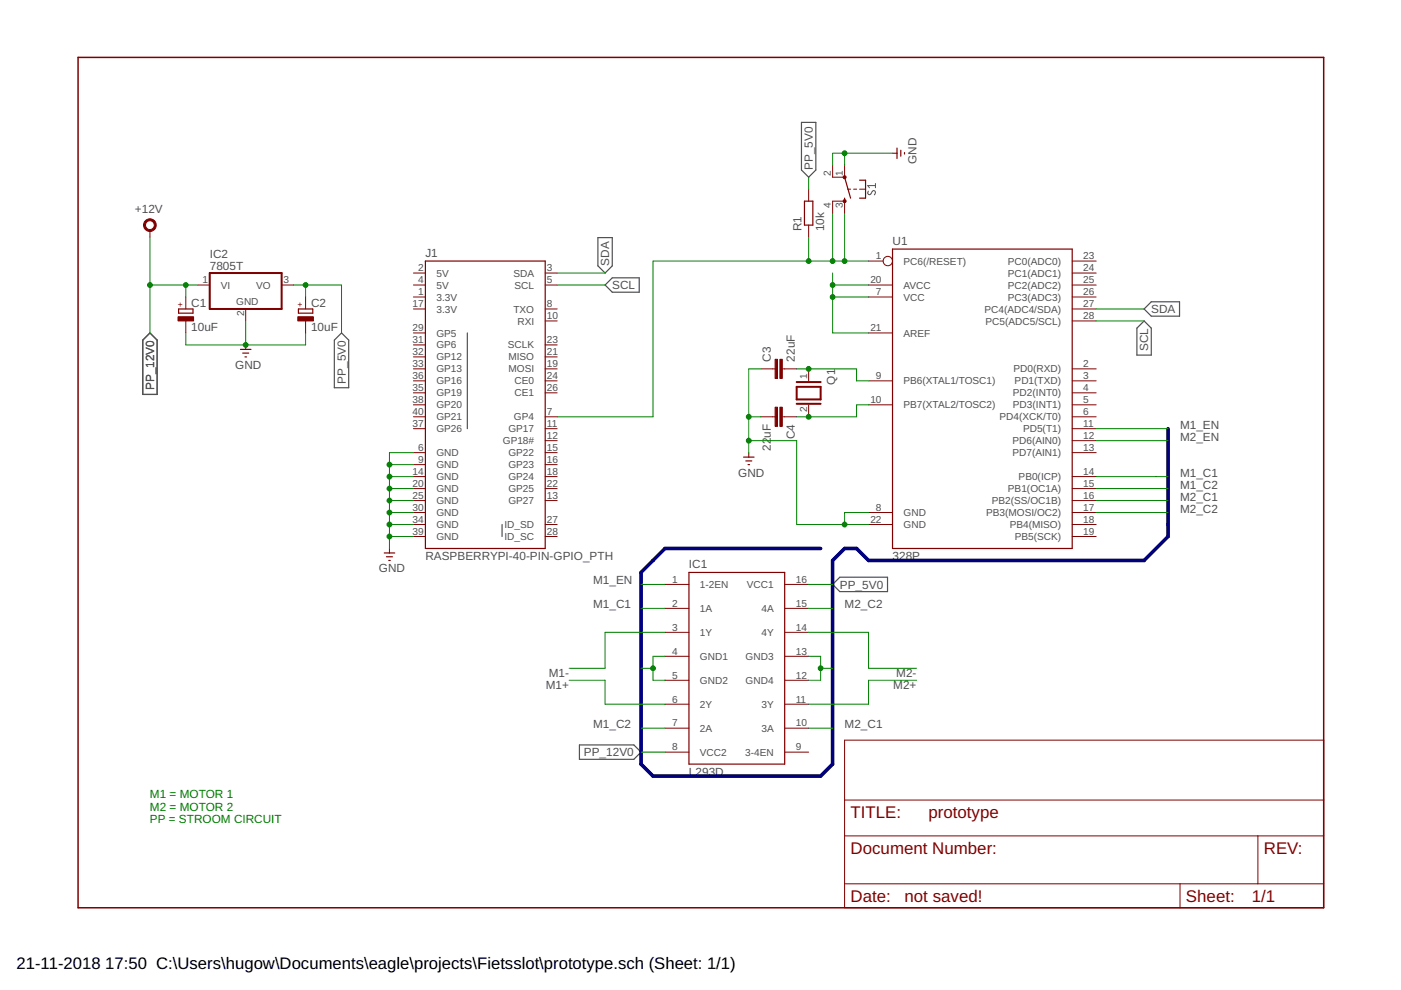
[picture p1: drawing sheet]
<svg xmlns="http://www.w3.org/2000/svg" width="297mm" height="210mm" viewBox="0 0 297 210" stroke-linecap="round" stroke-linejoin="round" font-family="sans-serif">
<path d="M169.9 26h3.1v10l-1.6 1.6-1.5-1.6zM126.8 50.4h3v6l-1.5 1.5-1.5-1.5zM30.3 72.1l1.5-1.5 1.5 1.5v11.5h-3zM72.4 70.6l1.5 1.5v10.1h-3v-10.1zM99.1 70.6v20.3M128.3 60.4l1.5-1.5h5.7v3.1h-5.7zM242.6 65.5l1.5-1.5h6v3h-6zM242.6 68.1l1.5 1.5v5.7h-3.1v-5.7zM106.4 111.2v2.5M176.5 123.9l1.6-1.5h10.1v3h-10.1zM122.9 157.9h11.5l1.5 1.6-1.5 1.5h-11.5z" fill="none" stroke="#505050" stroke-width=".25"/>
<path d="M185.6 39.3h-1.6l.3 .5M185.6 38.9v.9M184.1 40.5l-.1 .5 .3 .3 .3-.1 .3-.6a.41 .41 0 0 1 .7 0 .41 .41 0 0 1-.1 .6l-.1 .1" fill="none" stroke="#505050" stroke-width=".21"/>
<g fill="none" stroke="#800000" stroke-width=".25">
<path d="M179.1 37.6l1.2 4.4M182.2 38.2h1.3v3.8h-1.3M190.2 31.4v2.2M191 31.9v1.2M191.8 32.3v.4M90.2 55.4h25.4v60.9h-25.4zM170.6 42.7h1.7v5h-1.7zM179.1 42v.7M189.2 52.8h38.1v63.5h-38.1zM37.9 65.5h3v.9h-3zM51 74.1h2.2M51.5 74.9h1.2"/>
<path d="M51.9 75.7h.4M63.3 65.5h3v.9h-3zM157.6 96.9h2.3M158.1 97.7h1.3M158.6 98.5h.3M81.5 117.2h2.2M81.9 118h1.3M82.4 118.8h.3M146.1 121.4h20.3v40.6h-20.3z"/>
</g>
<g fill="none" stroke="#800000" stroke-width=".21">
<path d="M176.5 35v2.6h2.6v-2.6M189.2 32.5h1M31.8 48.8v1.5M87.7 57.9h2.5M115.6 57.9h2.5M171.4 40.1v2.6M171.4 47.7v2.6M176.5 45.2v-2.5h2.6v2.5M179.7 40.1h.6M181 40.1h.6M182.2 40.1h1.3M184.1 55.4h3.2"/>
<path d="M227.3 57.9h5.1M227.3 55.4h5.1M39.4 63v2.5M39.4 68.1v2.5M41.9 60.4h2.6M52.1 65.5v2.6M52.1 73.1v1M59.7 60.4h2.6M64.8 63v2.5M64.8 68.1v2.5M87.7 63h2.5M87.7 60.4h2.5"/>
<path d="M87.7 65.5h2.5M87.7 78.2h2.5M87.7 75.7h2.5M87.7 73.1h2.5M87.7 70.6h2.5M115.6 60.4h2.5M115.6 65.5h2.5M115.6 78.2h2.5M115.6 75.7h2.5M115.6 73.1h2.5M115.6 68.1h2.5M161.3 78.2h3"/>
<path d="M165.9 78.2h3M171.4 78.2v2.6M184.1 63h5.1M184.1 60.4h5.1M184.1 70.6h5.1M227.3 63h5.1M227.3 60.4h5.1M227.3 65.5h5.1M227.3 78.2h5.1M227.3 68.1h5.1M87.7 88.4h2.5M87.7 98.5h2.5"/>
<path d="M87.7 90.9h2.5M87.7 96h2.5M87.7 83.3h2.5M87.7 80.8h2.5M87.7 85.8h2.5M115.6 88.4h2.5M115.6 98.5h2.5M115.6 90.9h2.5M115.6 96h2.5M115.6 83.3h2.5M115.6 80.8h2.5M115.6 93.4h2.5"/>
<path d="M158.7 96v.9M161.3 88.4h3M165.9 88.4h3M171.4 85.8v2.6M184.1 80.8h5.1M184.1 85.8h5.1M227.3 88.4h5.1M227.3 90.9h5.1M227.3 96h5.1M227.3 83.3h5.1M227.3 80.8h5.1M227.3 93.4h5.1"/>
<path d="M227.3 85.8h5.1M82.6 116.3v.9M87.7 106.1h2.5M87.7 103.6h2.5M87.7 101h2.5M87.7 108.7h2.5M87.7 111.2h2.5M87.7 113.7h2.5M115.6 106.1h2.5M115.6 103.6h2.5M115.6 101h2.5M115.6 111.2h2.5"/>
<path d="M115.6 113.7h2.5M184.1 108.7h5.1M184.1 111.2h5.1M227.3 106.1h5.1M227.3 103.6h5.1M227.3 101h5.1M227.3 108.7h5.1M227.3 111.2h5.1M227.3 113.7h5.1M141 123.9h5.1M141 129h5.1M141 134.1h5.1"/>
<path d="M141 139.1h5.1M166.4 123.9h5M166.4 129h5M166.4 134.1h5M166.4 139.1h5M141 144.2h5.1M141 149.3h5.1M141 154.4h5.1M141 159.5h5.1M166.4 144.2h5M166.4 149.3h5M166.4 154.4h5"/>
<path d="M166.4 159.5h5M179.1 156.9h101.5v35.6h-101.5zM179.1 177.2h101.5M179.1 169.6h101.5M266.7 177.2v10.2M179.1 187.4h101.5M250.2 187.4v5.1"/>
<circle cx="188.2" cy="55.4" r=".99"/>
</g>
<g fill="#800000" stroke="#800000" stroke-width=".21">
<path d="M30.8 46.8a1.34 1.34 0 0 1 2.2 .3 1.34 1.34 0 0 1-.9 1.9 1.34 1.34 0 0 1-1.7-1.3h.4a.93 .93 0 0 1 1.3-.9 .93 .93 0 0 1 .3 1.6 .93 .93 0 0 1-1.5-.4l-.1-.3h-.4l.2-.6z" fill-rule="evenodd"/>
<circle cx="179.1" cy="37.6" r=".32"/>
<circle cx="179.1" cy="42.6" r=".33"/>
</g>
<path d="M44.5 57.9h15.2v7.6h-15.2zM168.9 82h5.1v2.7h-5.1zM168.9 85.6h5.1M168.9 81h5.1" fill="none" stroke="#800000" stroke-width=".42"/>
<g fill="#800000" stroke="#800000" stroke-width=".21">
<path d="M37.7 67.2h3.3v.9h-3.3z"/>
<path d="M63.1 67.2h3.3v.9h-3.3z"/>
<path d="M165.4 76.2h.5v4h-.5z"/>
<path d="M164.3 76.2h.5v4h-.5z"/>
<path d="M164.3 86.3h.5v4.1h-.5z"/>
<path d="M165.4 86.3h.5v4.1h-.5z"/>
</g>
<path d="M16.6 12.2h264v180.3h-264z" fill="none" stroke="#800000" stroke-width=".32"/>
<path d="M247.6 90.9v22.8l-5 5.1h-58.5l-2.5-2.5h-2.5l-2.6 2.5v43.2l-2.5 2.5h-35.5l-2.6-2.5v-40.6l5.1-5.1h33" fill="none" stroke="#000080" stroke-width=".76"/>
<g fill="none" stroke="#008000" stroke-width=".21">
<path d="M171.4 37.6v2.5M179.1 32.5v2.5M189.2 32.5h-12.7v2.5M31.8 50.3v20.3M118.1 57.9h10.2M171.4 50.3v5.1M176.5 45.2v10.2M176.5 57.9v12.7h7.6M179.1 45.2v10.2M184.1 55.4h-45.6v33h-20.4M31.8 60.4h10.1M39.4 60.4v2.6"/>
<path d="M39.4 70.6v2.5h25.4v-2.5M52.1 68.1v5M62.3 60.4h10.1v10.2M64.8 60.4v2.6M118.1 60.4h10.2M161.3 78.2h-2.6v17.8M168.9 78.2h12.7v2.6h2.5M176.5 60.4h7.6M176.5 63h7.6M232.4 65.5h10.2M232.4 68.1h10.2M82.6 98.5h5.1"/>
<path d="M87.7 96h-5.1v20.3M158.7 93.4h10.2v17.8h15.2M158.7 88.4h2.6M184.1 85.8h-2.5v2.6h-12.7M232.4 90.9h15.2M232.4 93.4h15.2M82.6 101h5.1M82.6 103.6h5.1M82.6 106.1h5.1M82.6 108.7h5.1M82.6 111.2h5.1M82.6 113.7h5.1"/>
<path d="M184.1 108.7h-5v2.5M232.4 101h15.2M232.4 103.6h15.2M232.4 106.1h15.2M232.4 108.7h15.2M135.9 123.9h5.1M135.9 129h5.1M141 139.1h-2.5v5.1h2.5M141 134.1h-12.7v7.6h-7.6M171.4 123.9h5.1M171.4 129h5.1M171.4 139.1h2.6v5.1h-2.6"/>
<path d="M171.4 134.1h12.7v7.6h10.2M120.7 144.2h7.6v5.1h12.7M135.9 154.4h5.1M135.9 159.5h5.1M135.9 141.7h2.6M171.4 154.4h5.1M174 141.7h2.5M194.3 144.2h-10.2v5.1h-12.7"/>
</g>
<g fill="#008000" stroke="#008000" stroke-width=".21">
<circle cx="31.8" cy="60.4" r=".51"/>
<circle cx="39.4" cy="60.4" r=".51"/>
<circle cx="52.1" cy="73.1" r=".51"/>
<circle cx="138.5" cy="141.7" r=".51"/>
<circle cx="174" cy="141.7" r=".51"/>
<circle cx="158.7" cy="88.4" r=".51"/>
<circle cx="158.7" cy="93.4" r=".51"/>
<circle cx="179.1" cy="111.2" r=".51"/>
<circle cx="179.1" cy="32.5" r=".51"/>
<circle cx="82.6" cy="113.7" r=".51"/>
<circle cx="82.6" cy="111.2" r=".51"/>
<circle cx="82.6" cy="108.7" r=".51"/>
<circle cx="82.6" cy="106.1" r=".51"/>
<circle cx="82.6" cy="103.6" r=".51"/>
<circle cx="82.6" cy="101" r=".51"/>
<circle cx="82.6" cy="98.5" r=".51"/>
<circle cx="64.8" cy="60.4" r=".51"/>
<circle cx="171.4" cy="78.2" r=".51"/>
<circle cx="171.4" cy="88.4" r=".51"/>
<circle cx="176.5" cy="60.4" r=".51"/>
<circle cx="176.5" cy="63" r=".51"/>
<circle cx="179.1" cy="55.4" r=".51"/>
<circle cx="176.5" cy="55.4" r=".51"/>
<circle cx="171.4" cy="55.4" r=".51"/>
</g>
<g font-size="3.6" fill="#800000">
<text x="180.3" y="173.4">TITLE:</text>
<text x="196.9" y="173.4">prototype</text>
<text x="180.3" y="181">Document Number:</text>
<text x="268" y="181">REV:</text>
<text x="180.3" y="191.2">Date:</text>
<text x="191.8" y="191.2">not saved!</text>
<text x="251.5" y="191.2">Sheet:</text>
<text x="265.4" y="191.2">1/1</text>
</g>
<g font-size="3.5">
<text x="3.5" y="205.4">21-11-2018</text>
<text x="22.3" y="205.4">17:50 C:\Users\hugow\Documents\eagle\projects\Fietsslot\prototype.sch (Sheet: 1/1)</text>
</g>
<g font-size="2.5" fill="#505050">
<text x="194.3" y="34.7" transform="rotate(-90 194.3 34.7)">GND</text>
<text x="172.3" y="36" transform="rotate(-90 172.3 36)">PP_5V0</text>
<text x="28.6" y="45.2">+12V</text>
<text x="170" y="49" transform="rotate(-90 170 49)">R1</text>
<text x="174.8" y="49" transform="rotate(-90 174.8 49)">10k</text>
<text x="189.2" y="52">U1</text>
<text x="44.5" y="57.3">7805T</text>
<text x="44.5" y="54.7">IC2</text>
<text x="90.2" y="54.6">J1</text>
<text x="129.2" y="56.4" transform="rotate(-90 129.2 56.4)">SDA</text>
<text x="40.5" y="65">C1</text>
<text x="65.9" y="65">C2</text>
<text x="129.8" y="61.3">SCL</text>
<text x="40.5" y="70.1">10uF</text>
<text x="65.9" y="70.1">10uF</text>
<text x="244.1" y="66.4">SDA</text>
<text x="163.5" y="76.7" transform="rotate(-90 163.5 76.7)">C3</text>
<text x="168.5" y="76.7" transform="rotate(-90 168.5 76.7)">22uF</text>
<text x="243.5" y="74.4" transform="rotate(-90 243.5 74.4)">SCL</text>
<text x="32.7" y="82.7" transform="rotate(-90 32.7 82.7)">PP_12V0</text>
<text x="49.9" y="78.2">GND</text>
<text x="73.3" y="81.3" transform="rotate(-90 73.3 81.3)">PP_5V0</text>
<text x="177" y="81.5" transform="rotate(-90 177 81.5)">Q1</text>
<text x="163.5" y="95.6" transform="rotate(-90 163.5 95.6)">22</text>
<text x="163.5" y="92.8" transform="rotate(-90 163.5 92.8)">uF</text>
<text x="168.5" y="93.1" transform="rotate(-90 168.5 93.1)">C4</text>
<text x="250.2" y="90.9">M1_EN</text>
<text x="250.2" y="93.4">M2_EN</text>
<text x="156.5" y="101.1">GND</text>
<text x="250.2" y="101.1">M1_C1</text>
<text x="250.2" y="103.6">M1_C2</text>
<text x="250.2" y="106.1">M2_C1</text>
<text x="250.2" y="108.7">M2_C2</text>
<text x="90.2" y="118.8">RASPBERRYPI-40-PIN-GPIO_PTH</text>
<text x="189.2" y="118.8">328P</text>
<text x="80.4" y="121.4">GND</text>
<text x="125.7" y="123.9">M1_EN</text>
<text x="146.1" y="120.4">IC1</text>
<text x="178.1" y="124.8">PP_5V0</text>
<text x="125.7" y="129">M1_C1</text>
<text x="179.1" y="129">M2_C2</text>
<text x="116.4" y="143.5">M1-</text>
<text x="190" y="143.5">M2-</text>
<text x="115.7" y="146">M1+</text>
<text x="189.4" y="146">M2+</text>
<text x="125.7" y="154.4">M1_C2</text>
<text x="179.1" y="154.4">M2_C1</text>
<text x="123.8" y="160.4">PP_12V0</text>
<text x="146.1" y="164.5">L293D</text>
</g>
<g font-size="2.5" fill="#008000">
<text x="31.8" y="169.2">M1 = MOTOR 1</text>
<text x="31.8" y="171.9">M2 = MOTOR 2</text>
<text x="31.8" y="174.6">PP = STROOM CIRCUIT</text>
</g>
<g font-size="2.1" fill="#505050">
<text x="176.2" y="37.2" transform="rotate(-90 176.2 37.2)">2</text>
<text x="178.7" y="37.2" transform="rotate(-90 178.7 37.2)">1</text>
<text x="176.2" y="44.2" transform="rotate(-90 176.2 44.2)">4</text>
<text x="178.7" y="44.2" transform="rotate(-90 178.7 44.2)">3</text>
<text x="88.7" y="57.5">2</text>
<text x="92.5" y="58.7">5V</text>
<text x="108.9" y="58.7">SDA</text>
<text x="115.9" y="57.5">3</text>
<text x="185.7" y="55">1</text>
<text x="191.6" y="56.1">PC6(/RESET)</text>
<text x="213.7" y="58.7">PC1(ADC1)</text>
<text x="213.7" y="56.1">PC0(ADC0)</text>
<text x="229.7" y="57.5">24</text>
<text x="229.7" y="55">23</text>
<text x="42.9" y="60.1">1</text>
<text x="46.8" y="61.2">VI</text>
<text x="50.1" y="64.7">GND</text>
<text x="54.3" y="61.2">VO</text>
<text x="60.1" y="60.1">3</text>
<text x="87.5" y="65.2">17</text>
<text x="88.7" y="62.6">1</text>
<text x="88.7" y="60.1">4</text>
<text x="92.5" y="63.7">3.3V</text>
<text x="92.5" y="61.2">5V</text>
<text x="109.1" y="61.2">SCL</text>
<text x="115.9" y="60.1">5</text>
<text x="115.9" y="65.2">8</text>
<text x="184.5" y="60.1">20</text>
<text x="185.7" y="62.6">7</text>
<text x="191.6" y="63.7">VCC</text>
<text x="191.6" y="61.2">AVCC</text>
<text x="213.7" y="63.7">PC3(ADC3)</text>
<text x="213.7" y="61.2">PC2(ADC2)</text>
<text x="229.7" y="65.2">27</text>
<text x="229.7" y="62.6">26</text>
<text x="229.7" y="60.1">25</text>
<text x="51.7" y="67" transform="rotate(-90 51.7 67)">2</text>
<text x="87.5" y="70.2">29</text>
<text x="92.5" y="66.3">3.3V</text>
<text x="92.5" y="71.3">GP5</text>
<text x="108.8" y="66.3">TXO</text>
<text x="109.7" y="68.8">RXI</text>
<text x="115.9" y="67.7">10</text>
<text x="184.5" y="70.2">21</text>
<text x="191.6" y="71.3">AREF</text>
<text x="208.7" y="66.3">PC4(ADC4/SDA)</text>
<text x="209" y="68.8">PC5(ADC5/SCL)</text>
<text x="229.7" y="67.7">28</text>
<text x="87.5" y="72.8">31</text>
<text x="87.5" y="75.3">32</text>
<text x="87.5" y="77.8">33</text>
<text x="92.5" y="73.9">GP6</text>
<text x="92.5" y="76.4">GP12</text>
<text x="107.7" y="73.9">SCLK</text>
<text x="107.8" y="76.4">MISO</text>
<text x="115.9" y="77.8">19</text>
<text x="115.9" y="75.3">21</text>
<text x="115.9" y="72.8">23</text>
<text x="229.7" y="77.8">2</text>
<text x="87.5" y="82.9">35</text>
<text x="87.5" y="80.4">36</text>
<text x="92.5" y="79">GP13</text>
<text x="92.5" y="81.5">GP16</text>
<text x="107.8" y="79">MOSI</text>
<text x="109.1" y="81.5">CE0</text>
<text x="115.9" y="82.9">26</text>
<text x="115.9" y="80.4">24</text>
<text x="171.1" y="80.4" transform="rotate(-90 171.1 80.4)">1</text>
<text x="185.7" y="80.4">9</text>
<text x="191.6" y="81.5">PB6(XTAL1/TOSC1)</text>
<text x="214.9" y="79">PD0(RXD)</text>
<text x="215.1" y="81.5">PD1(TXD)</text>
<text x="229.7" y="82.9">4</text>
<text x="229.7" y="80.4">3</text>
<text x="87.5" y="85.5">38</text>
<text x="87.5" y="88">40</text>
<text x="92.5" y="84">GP19</text>
<text x="92.5" y="86.6">GP20</text>
<text x="92.5" y="89.1">GP21</text>
<text x="109" y="89.1">GP4</text>
<text x="109.1" y="84">CE1</text>
<text x="115.9" y="88">7</text>
<text x="171.1" y="87.4" transform="rotate(-90 171.1 87.4)">2</text>
<text x="184.5" y="85.5">10</text>
<text x="191.6" y="86.6">PB7(XTAL2/TOSC2)</text>
<text x="211.9" y="89.1">PD4(XCK/T0)</text>
<text x="214.8" y="86.6">PD3(INT1)</text>
<text x="214.8" y="84">PD2(INT0)</text>
<text x="229.7" y="88">6</text>
<text x="229.7" y="85.5">5</text>
<text x="87.5" y="90.5">37</text>
<text x="88.7" y="95.6">6</text>
<text x="92.5" y="91.7">GP26</text>
<text x="106.6" y="94.2">GP18#</text>
<text x="107.8" y="91.7">GP17</text>
<text x="115.9" y="90.5">11</text>
<text x="115.9" y="95.6">15</text>
<text x="115.9" y="93.1">12</text>
<text x="214.7" y="94.2">PD6(AIN0)</text>
<text x="216.9" y="91.7">PD5(T1)</text>
<text x="229.7" y="95.6">13</text>
<text x="229.7" y="93.1">12</text>
<text x="229.7" y="90.5">11</text>
<text x="87.5" y="100.7">14</text>
<text x="88.7" y="98.2">9</text>
<text x="92.5" y="99.3">GND</text>
<text x="92.5" y="101.8">GND</text>
<text x="92.5" y="96.7">GND</text>
<text x="107.8" y="96.7">GP22</text>
<text x="107.8" y="101.8">GP24</text>
<text x="107.8" y="99.3">GP23</text>
<text x="115.9" y="100.7">18</text>
<text x="115.9" y="98.2">16</text>
<text x="214.7" y="96.7">PD7(AIN1)</text>
<text x="216" y="101.8">PB0(ICP)</text>
<text x="229.7" y="100.7">14</text>
<text x="87.5" y="105.8">25</text>
<text x="87.5" y="103.2">20</text>
<text x="92.5" y="106.9">GND</text>
<text x="92.5" y="104.4">GND</text>
<text x="107.8" y="106.9">GP27</text>
<text x="107.8" y="104.4">GP25</text>
<text x="115.9" y="105.8">13</text>
<text x="115.9" y="103.2">22</text>
<text x="210.3" y="106.9">PB2(SS/OC1B)</text>
<text x="213.7" y="104.4">PB1(OC1A)</text>
<text x="229.7" y="105.8">16</text>
<text x="229.7" y="103.2">15</text>
<text x="87.5" y="108.3">30</text>
<text x="87.5" y="110.9">34</text>
<text x="87.5" y="113.4">39</text>
<text x="92.5" y="109.4">GND</text>
<text x="92.5" y="112">GND</text>
<text x="107" y="112">ID_SD</text>
<text x="115.9" y="110.9">27</text>
<text x="115.9" y="113.4">28</text>
<text x="184.5" y="110.9">22</text>
<text x="185.7" y="108.3">8</text>
<text x="191.6" y="109.4">GND</text>
<text x="191.6" y="112">GND</text>
<text x="209.1" y="109.4">PB3(MOSI/OC2)</text>
<text x="214.1" y="112">PB4(MISO)</text>
<text x="229.7" y="113.4">19</text>
<text x="229.7" y="110.9">18</text>
<text x="229.7" y="108.3">17</text>
<text x="92.5" y="114.5">GND</text>
<text x="107" y="114.5">ID_SC</text>
<text x="215.1" y="114.5">PB5(SCK)</text>
<text x="142.5" y="123.6">1</text>
<text x="148.4" y="124.7">1-2EN</text>
<text x="158.3" y="124.7">VCC1</text>
<text x="168.7" y="123.6">16</text>
<text x="142.5" y="128.6">2</text>
<text x="148.4" y="129.8">1A</text>
<text x="161.4" y="129.8">4A</text>
<text x="168.7" y="128.6">15</text>
<text x="142.5" y="133.7">3</text>
<text x="148.4" y="134.8">1Y</text>
<text x="161.5" y="134.8">4Y</text>
<text x="168.7" y="133.7">14</text>
<text x="142.5" y="138.8">4</text>
<text x="142.5" y="143.9">5</text>
<text x="148.4" y="139.9">GND1</text>
<text x="158.1" y="139.9">GND3</text>
<text x="168.7" y="138.8">13</text>
<text x="168.7" y="143.9">12</text>
<text x="142.5" y="148.9">6</text>
<text x="148.4" y="145">GND2</text>
<text x="158.1" y="145">GND4</text>
<text x="168.7" y="148.9">11</text>
<text x="142.5" y="154">7</text>
<text x="148.4" y="150.1">2Y</text>
<text x="148.4" y="155.1">2A</text>
<text x="161.4" y="155.1">3A</text>
<text x="161.5" y="150.1">3Y</text>
<text x="168.7" y="154">10</text>
<text x="142.5" y="159.1">8</text>
<text x="148.4" y="160.2">VCC2</text>
<text x="158" y="160.2">3-4EN</text>
<text x="168.7" y="159.1">9</text>
</g>
<g font-size="1.8" fill="#800000">
<text x="38.8" y="65.1" transform="rotate(-90 38.8 65.1)">+</text>
<text x="64.2" y="65.1" transform="rotate(-90 64.2 65.1)">+</text>
</g>
</svg>
